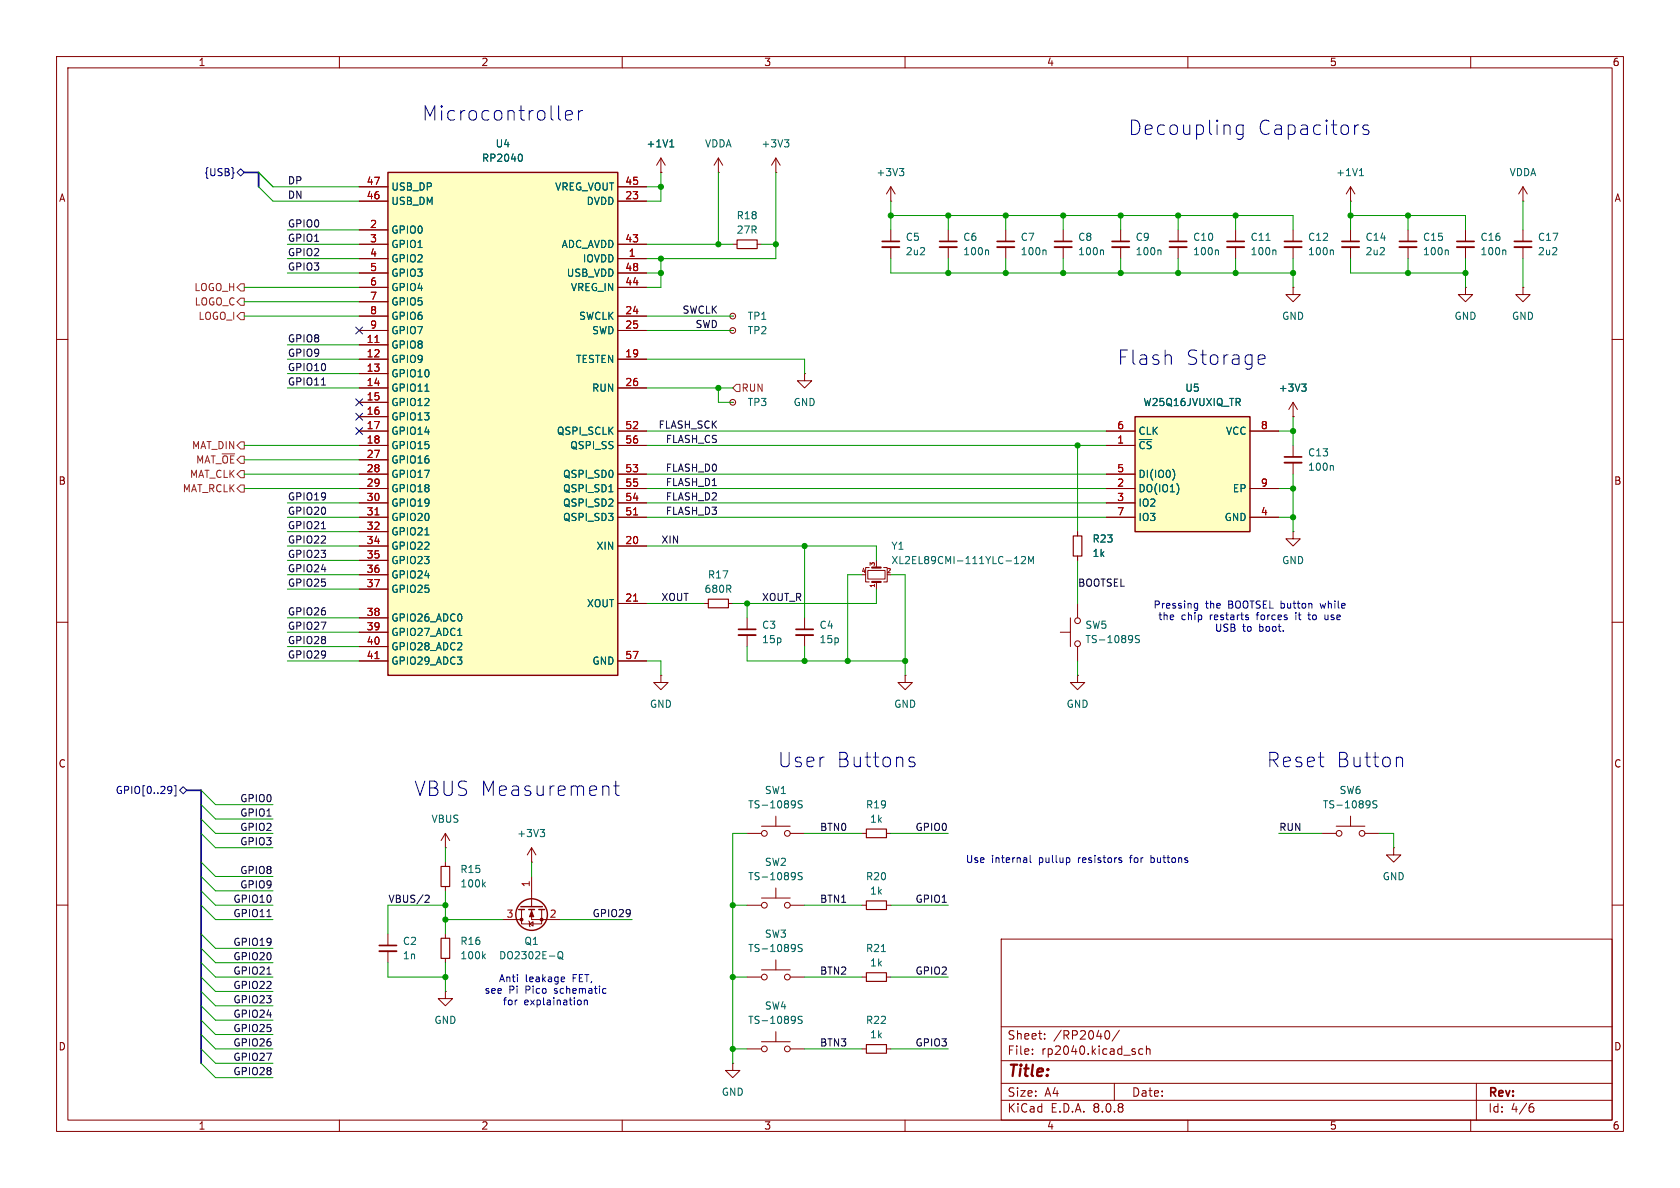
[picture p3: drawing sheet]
<svg xmlns="http://www.w3.org/2000/svg" width="297mm" height="210mm" viewBox="0 0 297 210" stroke-linecap="round" stroke-linejoin="round" font-family="sans-serif">
<g fill="none" stroke="#840000" stroke-width=".18">
<path d="M10 10h277v190h-277zM12 12h273v186h-273zM60 10v2M110 10v2M160 10v2M210 10v2M260 10v2M137.2 30.5h.1M137.2 27.9l-.8 1.3M137.2 27.9v2.6M137.2 27.9l.7 1.3M238.8 35.6h.1"/>
<path d="M238.8 33l-.8 1.3M238.8 33v2.6M238.8 33l.7 1.3M157.5 40.6v2.1M157.5 43.7v2M208.3 40.6v2.1M208.3 43.7v2M218.4 40.6v2.1M218.4 43.7v2M228.6 50.8v1.3h1.3l-1.3 1.2-1.3-1.2h1.3M228.6 50.8h.1M228.6 40.6v2.1"/>
<path d="M228.6 43.7v2M10 60h2M129.5 71.1h.1M142.2 66v1.3h1.3l-1.3 1.3-1.2-1.3h1.2M142.2 66h.1M228.6 73.7h.1M228.6 71.1v2.6M228.6 78.7v2.1M228.6 71.1l-.8 1.3M228.6 71.1l.8 1.3M285 60h2M154.9 99.1v1.2"/>
<path d="M190.5 94v.7M190.5 98.3v.8M228.6 94v1.3h1.3l-1.3 1.2-1.3-1.2h1.3M228.6 94h.1M228.6 81.8v2M10 110h2M116.8 119.4v1.3h1.3l-1.3 1.2-1.2-1.2h1.2M116.8 119.4h.1M124.5 106.7h.7M128.8 106.7h.7M153.4 100.8h3.1v1.6h-3.1zM153.7 100.3h-.7v2.6h.7"/>
<path d="M154.9 102.9v1.2M156.2 100.3h.6v2.6h-.6M187.5 111.8h1.7M189.2 109.2v5.1M190.5 119.4v1.3h1.3l-1.3 1.2-1.3-1.2h1.3M190.5 119.4h.1M190.5 106.7v2.5M190.5 114.3v2.5M285 110h2M78.7 149.9h.1M78.7 147.3l-.7 1.3M78.7 147.3v2.6"/>
<path d="M78.7 152.4v.8M78.7 156.7v.8M78.7 147.3l.8 1.3M10 160h2M177 166h108v32h-108zM285 160h2M60 198v2M110 198v2M160 198v2M177 194.5h108M177 191.5h108M177 187.5h108"/>
<path d="M177 181.5h108M182.5 186.3v.1M182.5 185.5v.1M184.7 183.6v.1M184.7 182.8v.1M195.7 182.2a.81 .81 0 0 1 .6 .6 .81 .81 0 0 1-.3 .8l-.3 .1M197 191.5v3M197.9 182.1l-1.3 2M202 185.5l-.4-.1-.3 .3v.4l.2 .2h.5M202.7 185.5l.2-.1 .3 .1 .1 .9M202.7 184.9v1.5M210 198v2"/>
<path d="M260 198v2M261 191.5v6.5M270.6 195.7h.4l.2 .3-.1 .5-.5 .1M271 195.1l-.4 .1"/>
<circle cx="129.5" cy="71.1" r=".51"/>
<circle cx="190.5" cy="113.8" r=".51"/>
<circle cx="190.5" cy="109.7" r=".51"/>
</g>
<path d="M189.7 94.7h1.6v3.6h-1.6zM125.2 105.9h3.6v1.5h-3.6zM78 153.2h1.5v3.5h-1.5z" fill="none" stroke="#840000" stroke-width=".2"/>
<g fill="none" stroke="#006464" stroke-width=".18">
<path d="M138.7 24.7h.8l-.5 .5M139.2 25.2l.3 .2v.3l-.3 .3M240.3 31.1h.8M240.5 30.1l.2-.3v1.3M215.2 44.2l.2 .2v.6M223.8 42.5h.7M225.4 44.2l.2 .2v.6M235.5 44.2l.2 .2v.6M230.1 67.9h.8l-.4 .5M230.7 68.4l.2 .2v.3l-.2 .3M179.4 99.6h.7M179.5 98.7l.2-.3v1.2"/>
<path d="M180.6 98.5l.5-.1 .2 .3-.8 .9h.8M181.8 99.6v-1.2l.5 .9 .4-.9v1.2M235.5 82.3l.2 .2v.6M201.4 112.4l-.4-.1-.2 .2v.3l.5 .3 .1 .3-.2 .2-.5-.1M85.4 156.3l.4 .5M85.8 155.9l-.5 .5"/>
</g>
<path d="M156 43.7h3M206.8 43.7h3M216.9 43.7h3.1M227.1 43.7h3M227.1 81.8h3" fill="none" stroke="#840000" stroke-width=".33"/>
<path d="M156 42.7h3M206.8 42.7h3M216.9 42.7h3.1M227.1 42.7h3M227.1 80.8h3" fill="none" stroke="#840000" stroke-width=".3"/>
<path d="M154.2 102.9h1.5M154.2 100.3h1.5" fill="none" stroke="#840000" stroke-width=".38"/>
<path d="M200.7 73.7h20.3v20.3h-20.3z" fill="#ffffc2"/>
<g fill="none" stroke="#840000" stroke-width=".25">
<path d="M200.7 73.7h20.3v20.3h-20.3zM91.7 160.8h1M92.1 160.3h3.8M93.5 160.8h1M95.2 160.8h1.1"/>
<circle cx="94" cy="161.7" r="2.79"/>
</g>
<g fill="none" stroke="#840000" stroke-width=".18">
<path d="M116.8 30.5h.1M116.8 27.9l-.7 1.3M116.8 27.9v2.6M116.8 27.9l.8 1.3M127 30.5h.1M127 27.9l-.8 1.3M127 27.9v2.6M127 27.9l.8 1.3M157.5 35.6h.1M157.5 33l-.8 1.3M157.5 33v2.6M157.5 33l.7 1.3"/>
<path d="M269.2 35.6h.1M269.2 33l-.7 1.3M269.2 33v2.6M269.2 33l.8 1.3M129.5 58.4h.1M129.5 55.9h.1M129.5 43.2h.8M133.9 43.2h.7M167.6 40.6v2.1M167.6 43.7v2M177.8 40.6v2.1M177.8 43.7v2"/>
<path d="M188 40.6v2.1M188 43.7v2M198.1 40.6v2.1M198.1 43.7v2M238.8 40.6v2.1M238.8 43.7v2M248.9 40.6v2.1M248.9 43.7v2M259.1 50.8v1.3h1.2l-1.2 1.2-1.3-1.2h1.3M259.1 50.8h.1M259.1 40.6v2.1M259.1 43.7v2"/>
<path d="M269.2 50.8v1.3h1.3l-1.3 1.2-1.2-1.2h1.2M269.2 50.8h.1M269.2 40.6v2.1M269.2 43.7v2M195.6 78.7h5.1M195.6 76.2h5.1M221 76.2h5.1M195.6 86.4h5.1M195.6 88.9h5.1M195.6 91.4h5.1M195.6 83.8h5.1M221 86.4h5.1"/>
<path d="M221 91.4h5.1M142.2 109.2v2.1M142.2 112.3v2M94 152.4h.1M94 149.9v2.5M94 154.9v5.4M94 149.9l-.8 1.2M94 149.9l.7 1.2M233.7 147.3h2.5M236.2 146.1h5.1M238.8 144.3v1.8M241.3 147.3h2.5"/>
<path d="M246.4 149.9v1.2h1.2l-1.2 1.3-1.3-1.3h1.3M246.4 149.9h.1M68.6 165.1v2M68.6 168.1v2.1M78.7 175.3v1.2h1.3l-1.3 1.3-1.2-1.3h1.2M78.7 175.3h.1M78.7 165.1v.8M78.7 169.4v.8M88.9 162.6h3.3M92.2 160.8v2.5h3.6v-2.5M93.5 162.8l.1 .1v.8l.1 .1M93.6 163.3l.6-.4v.8z"/>
<path d="M94 160.8v1.8h5.1M152.4 172.7h.8M156.7 172.7h.8M129.5 188v1.2h-1.2l1.2 1.3 1.3-1.3h-1.3M129.5 188h.1M132.1 185.4h2.5M134.6 184.2h5.1M137.2 182.4v1.8M139.7 185.4h2.5M152.4 185.4h.8M156.7 185.4h.8"/>
<circle cx="129.5" cy="58.4" r=".51"/>
<circle cx="129.5" cy="55.9" r=".51"/>
<circle cx="236.7" cy="147.3" r=".51"/>
<circle cx="240.8" cy="147.3" r=".51"/>
<circle cx="135.1" cy="185.4" r=".51"/>
<circle cx="139.2" cy="185.4" r=".51"/>
</g>
<g fill="none" stroke="#006464" stroke-width=".18">
<path d="M118.4 26h.7M118.5 25l.3-.3v1.3M159 29.8h.8l-.4 .5M159.5 30.3l.3 .2v.3l-.3 .3M174.6 44.2l.2 .2v.6M184.7 44.2l.2 .2v.6M194.9 44.2l.2 .2v.6M205.1 44.2l.1 .2v.6M255.9 44.2l.1 .2v.6M266 44.2l.2 .2v.6M207.4 83a1.49 1.49 0 0 1 0 1.8M208.3 86v.9"/>
<path d="M95.5 146.6h.8l-.4 .5M96 147.1l.3 .3v.3l-.3 .2M243.4 141.6l-.5-.1-.1 .2v.3l.5 .3 .1 .3-.2 .2h-.5M85.4 169l.4 .5M85.8 168.6l-.5 .5M98.8 168.3l.1-.1a.43 .43 0 0 1 .6 .4v.5a.42 .42 0 0 1-.4 .4 .42 .42 0 0 1-.5-.4v-.5zM98.9 169.2l.6 .4M141.8 179.7l-.5-.1-.1 .2v.3l.5 .3 .1 .3-.2 .2h-.5M155.8 168.2h.7"/>
</g>
<path d="M166.1 43.7h3.1M176.3 43.7h3M186.4 43.7h3.1M196.6 43.7h3M237.2 43.7h3.1M247.4 43.7h3M257.6 43.7h3M267.7 43.7h3.1M140.7 112.3h3.1M67.1 168.1h3" fill="none" stroke="#840000" stroke-width=".33"/>
<path d="M166.1 42.7h3.1M176.3 42.7h3M186.4 42.7h3.1M196.6 42.7h3M237.2 42.7h3.1M247.4 42.7h3M257.6 42.7h3M267.7 42.7h3.1M140.7 111.3h3.1M67.1 167.1h3" fill="none" stroke="#840000" stroke-width=".3"/>
<path d="M130.3 42.4h3.6v1.5h-3.6zM78 165.9h1.5v3.5h-1.5zM153.2 172h3.5v1.5h-3.5zM153.2 184.7h3.5v1.5h-3.5z" fill="none" stroke="#840000" stroke-width=".2"/>
<g fill="#840000" stroke="#840000" stroke-width=".18">
<path d="M94 161l.4 1.1h-.8z"/>
<circle cx="95.8" cy="162.6" r=".25"/>
<circle cx="92.2" cy="162.6" r=".25"/>
</g>
<path d="M68.6 30.5h40.6v88.9h-40.6z" fill="#ffffc2"/>
<path d="M68.6 30.5h40.6v88.9h-40.6z" fill="none" stroke="#840000" stroke-width=".25"/>
<g fill="none" stroke="#840000" stroke-width=".18">
<path d="M63.5 35.6h5.1M63.5 33h5.1M109.2 35.6h5.1M109.2 33h5.1M116.8 30.5h.1M63.5 45.7h5.1M63.5 40.6h5.1M63.5 55.9h5.1M63.5 58.4h5.1M63.5 43.2h5.1M63.5 50.8h5.1M63.5 48.3h5.1"/>
<path d="M63.5 53.3h5.1M109.2 45.7h5.1M109.2 55.9h5.1M109.2 58.4h5.1M109.2 43.2h5.1M109.2 50.8h5.1M109.2 48.3h5.1M63.5 61h5.1M63.5 63.5h5.1M63.5 66h5.1M63.5 68.6h5.1M63.5 71.1h5.1"/>
<path d="M63.5 73.7h5.1M63.5 76.2h5.1M63.5 78.7h5.1M109.2 63.5h5.1M109.2 68.6h5.1M109.2 76.2h5.1M109.2 78.7h5.1M195.6 76.2h5.1M195.6 78.7h5.1M221 76.2h5.1M228.6 73.7h.1M63.5 96.5h5.1"/>
<path d="M63.5 81.3h5.1M63.5 83.8h5.1M63.5 86.4h5.1M63.5 88.9h5.1M63.5 91.4h5.1M63.5 94h5.1M63.5 99.1h5.1M109.2 96.5h5.1M109.2 83.8h5.1M109.2 86.4h5.1M109.2 88.9h5.1M109.2 91.4h5.1"/>
<path d="M190.5 94v.7M190.5 98.3v.8M195.6 83.8h5.1M195.6 86.4h5.1M195.6 88.9h5.1M195.6 91.4h5.1M221 86.4h5.1M221 91.4h5.1M63.5 101.6h5.1M63.5 104.1h5.1M63.5 109.2h5.1M63.5 111.8h5.1"/>
<path d="M63.5 114.3h5.1M63.5 116.8h5.1M109.2 106.7h5.1M109.2 116.8h5.1M132.1 109.2v2.1M132.1 112.3v2M160 119.4v1.3h1.3l-1.3 1.2-1.3-1.2h1.3M160 119.4h.1M132.1 147.3h2.5M134.6 146.1h5.1M134.6 158.8h5.1M137.2 144.3v1.8"/>
<path d="M137.2 157v1.8M139.7 147.3h2.5M152.4 147.3h.8M156.7 147.3h.8M132.1 160h2.5M132.1 172.7h2.5M134.6 171.5h5.1M137.2 169.7v1.8M139.7 160h2.5M139.7 172.7h2.5M152.4 160h.8M156.7 160h.8"/>
<circle cx="135.1" cy="147.3" r=".51"/>
<circle cx="139.2" cy="147.3" r=".51"/>
<circle cx="135.1" cy="172.7" r=".51"/>
<circle cx="135.1" cy="160" r=".51"/>
<circle cx="139.2" cy="160" r=".51"/>
<circle cx="139.2" cy="172.7" r=".51"/>
</g>
<path d="M66.3 60.5h.7M66.3 91h.7M112 91h.7M66.3 116.4h.7M112 106.3h.7" fill="none" stroke="#a90000" stroke-width=".18"/>
<g fill="none" stroke="#006464" stroke-width=".18">
<path d="M92 27.2a.79 .79 0 0 1 0 1.3M118.4 26h.7M118.5 25l.3-.3v1.3M75.1 69.2h.7M230.1 67.9h.8l-.4 .5M230.7 68.4l.2 .2v.3l-.2 .3M75.1 94.6h.7M107.6 86.9h.8M207.4 83a1.49 1.49 0 0 1 0 1.8M208.3 86v.9M80.9 112.3h.7M141.8 141.6l-.5-.1-.1 .2v.3l.5 .3 .1 .3-.2 .2h-.5"/>
<path d="M141.8 154.3l-.5-.1-.1 .2v.3l.5 .3 .1 .3-.2 .2h-.5M141.8 167l-.5-.1-.1 .2v.3l.5 .3 .1 .3-.2 .2h-.5"/>
</g>
<path d="M153.2 146.6h3.5v1.5h-3.5zM153.2 159.3h3.5v1.5h-3.5z" fill="none" stroke="#840000" stroke-width=".2"/>
<path d="M130.6 112.3h3" fill="none" stroke="#840000" stroke-width=".33"/>
<path d="M130.6 111.3h3" fill="none" stroke="#840000" stroke-width=".3"/>
<path d="M41.9 55.9l.6-.7h.7v1.3h-.7zM41.9 53.3l.6-.6h.7v1.3h-.7zM41.9 50.8l.6-.6h.7v1.2h-.7zM41.9 78.7l.6-.6h.7v1.3h-.7zM130.2 67.9h.6v1.3h-.6l-.7-.6zM42.5 83.2h.7v1.3h-.7l-.6-.7zM42.5 85.7h.7v1.3h-.7l-.6-.6z" fill="none" stroke="#725600" stroke-width=".18"/>
<g fill="none" stroke="#000084" stroke-width=".18">
<path d="M41.3 30.5l.1 .1h-.1M41.9 30.5l.6-.7 .7 .7-.7 .6zM62.9 57.8l1.2 1.2M64.1 57.8l-1.2 1.2M62.9 70.5l1.2 1.2M62.9 73.1l1.2 1.2M62.9 75.6l1.2 1.2M64.1 70.5l-1.2 1.2M64.1 73.1l-1.2 1.2M64.1 75.6l-1.2 1.2M30.1 139l.2 .1a1.07 1.07 0 0 1-.1 1.1M30.4 139.6l-.3 .2"/>
<path d="M30.8 138.9h.3v1.8h-.3M31.7 139.7l.7-.6 .6 .6-.6 .6z"/>
</g>
<path d="M56.8 68.1h.8M56.8 93.5h.8M75.3 158.2l.5 .1 .1 .3-.8 .9h.8M47.2 172.2h.7M47.2 162h.7" fill="none" stroke="#0f0f0f" stroke-width=".18"/>
<g fill="none" stroke="#0000c2" stroke-width=".18">
<path d="M102.3 19.5v1.7M103 19.5a.65 .65 0 0 0-.7 .5M98.9 21.1l.2 .1M100 20.4l1.2-.3-.1-.4-.8-.2-.3 .4v1l.1 .2 .2 .1 .8-.1M219.8 22.1v2a.69 .69 0 0 1-1.1 .4M219.8 22.2l-.8-.1-.4 .5v.7l.2 .4 .2 .1 .8-.1M241.9 22.2l-.6-.1-.4 .3 .2 .4 .8 .3 .1 .2-.1 .4-.2 .1-.8-.1M222.8 62.7l.7 .1 .1 .5-1.2 .3M223.5 64.3l-.7 .1M211.2 107.4l.2 .1 .3-.1M211.7 106.7v1l-.2 .2h-.3M211.7 106.7h-.3l-.2 .1"/>
<path d="M220.4 109.1l.3 .1v.2l-.1 .1h-.3M220.4 108.7l.3 .1M231.2 108.7h.5M231.4 108.3v1.2M234.2 108.7v.7l.4 .1M108.5 138.9h1M108.9 138.1v2.2l.1 .2 .5 .1M160.8 134.6l.6 .1 .4 .4-.1 .3-.8 .1M160.8 134l.2-.2 .7 .2M247.2 133.8l.6 .2 .2 .2v1.3M182.1 151.2v1.1l.2 .2M189 151.7l.1 .2-.1 .5"/>
<path d="M198 152.1h.3v.2l-.1 .2h-.3M198 151.6l.3 .1M203.5 151.2v1.3M203.5 152.4l.1 .1M203.6 151.6l-.1 .1M99.4 172.7l.4 .1v.2l-.6 .1M99.8 173.5h-.4M102.5 176.8l.2 .2v.4l-.2 .2M103.3 176.9l.2-.1h.3v.8M103.3 176.8v.8M106.8 174.7l.3 .1M107.1 175.5l-.3 .1"/>
</g>
<path d="M43.2 30.5h2.5v2.5M33 139.7h2.6v48.3" fill="none" stroke="#000084" stroke-width=".3"/>
<g fill="none" stroke="#009600" stroke-width=".18">
<path d="M45.7 30.5l2.6 2.5h15.2M45.7 33l2.6 2.6h15.2M114.3 33h2.5M116.8 30.5v5.1h-2.5M127 30.5v12.7M137.2 30.5v15.2h-22.9M157.5 38.1h71.1v2.5M157.5 35.6v5M167.6 38.1v2.5M177.8 38.1v2.5M188 38.1v2.5M198.1 38.1v2.5"/>
<path d="M208.3 38.1v2.5M218.4 38.1v2.5M238.8 38.1h20.3v2.5M238.8 35.6v5M248.9 38.1v2.5M269.2 35.6v5M43.2 55.9h20.3M43.2 50.8h20.3M43.2 53.3h20.3M50.8 45.7h12.7M50.8 48.3h12.7M50.8 40.6h12.7"/>
<path d="M50.8 43.2h12.7M114.3 55.9h15.2M114.3 48.3h2.5M114.3 43.2h15.2M114.3 58.4h15.2M116.8 45.7v5.1h-2.5M134.6 43.2h2.6M157.5 45.7v2.6h71.1M167.6 45.7v2.6M177.8 45.7v2.6M188 45.7v2.6M198.1 45.7v2.6"/>
<path d="M208.3 45.7v2.6M218.4 45.7v2.6M228.6 45.7v5.1M238.8 45.7v2.6h20.3M248.9 45.7v2.6M259.1 45.7v5.1M269.2 45.7v5.1M43.2 78.7h20.3M50.8 63.5h12.7M50.8 68.6h12.7M50.8 66h12.7M50.8 61h12.7"/>
<path d="M114.3 78.7h81.3M114.3 76.2h81.3M114.3 63.5h27.9v2.5M114.3 68.6h15.2M127 68.6v2.5h2.5M190.5 78.7v15.3M226.1 76.2h2.5M228.6 73.7v5M43.2 83.8h20.3M43.2 86.4h20.3M43.2 81.3h20.3M50.8 88.9h12.7"/>
<path d="M50.8 91.4h12.7M50.8 96.5h12.7M50.8 99.1h12.7M50.8 94h12.7M114.3 88.9h81.3M114.3 83.8h81.3M114.3 86.4h81.3M114.3 91.4h81.3M114.3 96.5h40.6v2.6M142.2 96.5v12.7M190.5 99.1v7.6M226.1 86.4h2.5"/>
<path d="M226.1 91.4h2.5M228.6 83.8v10.2M50.8 116.8h12.7M50.8 101.6h12.7M50.8 104.1h12.7M50.8 109.2h12.7M50.8 114.3h12.7M50.8 111.8h12.7M114.3 116.8h2.5v2.6M114.3 106.7h10.2M132.1 106.7v2.5M132.1 114.3v2.5h27.9"/>
<path d="M142.2 114.3v2.5M152.4 101.6h-2.5v15.2M154.9 104.1v2.6h-25.4M157.5 101.6h2.5v17.8M190.5 116.8v2.6M35.6 139.7l2.5 2.5h10.2M35.6 154.9l2.5 2.6h10.2M35.6 157.5l2.5 2.5h10.2M35.6 144.8l2.5 2.5h10.2M35.6 152.4l2.5 2.5h10.2M35.6 147.3l2.5 2.6h10.2M35.6 142.2l2.5 2.6h10.2"/>
<path d="M78.7 149.9v2.5M78.7 157.5v7.6M94 152.4v2.5M132.1 147.3h-2.6v40.7M142.2 147.3h10.2M157.5 147.3h10.1M226.1 147.3h7.6M243.8 147.3h2.6v2.6M35.6 170.2l2.5 2.5h10.2M35.6 167.6l2.5 2.6h10.2M35.6 160l2.5 2.6h10.2M35.6 175.3l2.5 2.5h10.2"/>
<path d="M35.6 177.8l2.5 2.5h10.2M35.6 172.7l2.5 2.6h10.2M35.6 165.1l2.5 2.5h10.2M68.6 170.2v2.5h10.1M78.7 160h-10.1v5.1M78.7 162.6h10.2M78.7 170.2v5.1M99.1 162.6h12.7M129.5 172.7h2.6M129.5 160h2.6M142.2 172.7h10.2M142.2 160h10.2"/>
<path d="M157.5 172.7h10.1M157.5 160h10.1M35.6 188l2.5 2.5h10.2M35.6 182.9l2.5 2.5h10.2M35.6 185.4l2.5 2.6h10.2M35.6 180.3l2.5 2.6h10.2M129.5 185.4h2.6M142.2 185.4h10.2M157.5 185.4h10.1"/>
</g>
<g fill="#009600" stroke="#009600" stroke-width=".18">
<circle cx="218.4" cy="48.3" r=".46"/>
<circle cx="228.6" cy="48.3" r=".46"/>
<circle cx="218.4" cy="38.1" r=".46"/>
<circle cx="228.6" cy="86.4" r=".46"/>
<circle cx="228.6" cy="91.4" r=".46"/>
<circle cx="228.6" cy="76.2" r=".46"/>
<circle cx="198.1" cy="48.3" r=".46"/>
<circle cx="188" cy="48.3" r=".46"/>
<circle cx="177.8" cy="48.3" r=".46"/>
<circle cx="198.1" cy="38.1" r=".46"/>
<circle cx="188" cy="38.1" r=".46"/>
<circle cx="208.3" cy="38.1" r=".46"/>
<circle cx="208.3" cy="48.3" r=".46"/>
<circle cx="177.8" cy="38.1" r=".46"/>
<circle cx="142.2" cy="96.5" r=".46"/>
<circle cx="132.1" cy="106.7" r=".46"/>
<circle cx="149.9" cy="116.8" r=".46"/>
<circle cx="160" cy="116.8" r=".46"/>
<circle cx="116.8" cy="48.3" r=".46"/>
<circle cx="116.8" cy="45.7" r=".46"/>
<circle cx="137.2" cy="43.2" r=".46"/>
<circle cx="127" cy="43.2" r=".46"/>
<circle cx="127" cy="68.6" r=".46"/>
<circle cx="116.8" cy="33" r=".46"/>
<circle cx="248.9" cy="48.3" r=".46"/>
<circle cx="259.1" cy="48.3" r=".46"/>
<circle cx="248.9" cy="38.1" r=".46"/>
<circle cx="238.8" cy="38.1" r=".46"/>
<circle cx="167.6" cy="38.1" r=".46"/>
<circle cx="157.5" cy="38.1" r=".46"/>
<circle cx="167.6" cy="48.3" r=".46"/>
<circle cx="190.5" cy="78.7" r=".46"/>
<circle cx="129.5" cy="185.4" r=".46"/>
<circle cx="129.5" cy="172.7" r=".46"/>
<circle cx="78.7" cy="160" r=".46"/>
<circle cx="78.7" cy="162.6" r=".46"/>
<circle cx="78.7" cy="172.7" r=".46"/>
<circle cx="129.5" cy="160" r=".46"/>
<circle cx="142.2" cy="116.8" r=".46"/>
</g>
<g font-size="3.5" fill="#0000c2">
<text x="74.6" y="21.6">Microcontroller</text>
<text x="199.5" y="24.1">Decoupling</text>
<text x="222.3" y="24.1">Capacitors</text>
<text x="197.5" y="64.7">Flash</text>
<text x="209.6" y="64.7">Storage</text>
<text x="137.5" y="135.9">User</text>
<text x="147.8" y="135.9">Buttons</text>
<text x="223.9" y="135.9">Reset</text>
<text x="236.2" y="135.9">Button</text>
<text x="73.2" y="140.9">VBUS Measurement</text>
</g>
<text font-size="2.8" fill="#840000" x="178" y="190.9">Title:</text>
<g font-size="2.1" fill="#840000">
<text x="178" y="184">Sheet:</text>
<text x="186.2" y="184">/RP2040/</text>
<text x="178" y="186.7">File:</text>
<text x="184.1" y="186.7">rp2040.kicad_sch</text>
<text x="178" y="196.9">KiCad</text>
<text x="178" y="194.1">Size:</text>
<text x="184.7" y="194.1">A4</text>
<text x="185.7" y="196.9">E.D.A.</text>
<text x="193.3" y="196.9">8.0.8</text>
<text x="200" y="194.1">Date:</text>
<text x="263" y="194.3">Rev:</text>
<text x="263" y="196.9">Id:</text>
<text x="267.1" y="196.9">4/6</text>
</g>
<g font-size="1.8" fill="#840000">
<text x="35" y="11.9">1</text>
<text x="85" y="11.9">2</text>
<text x="135" y="11.9">3</text>
<text x="185" y="11.9">4</text>
<text x="235" y="11.9">5</text>
<text x="285" y="11.9">6</text>
<text x="10.3" y="35.9">A</text>
<text x="285.3" y="35.9">A</text>
<text x="10.3" y="85.9">B</text>
<text x="285.3" y="85.9">B</text>
<text x="10.3" y="135.9">C</text>
<text x="285.3" y="135.9">C</text>
<text x="10.3" y="185.9">D</text>
<text x="285.3" y="185.9">D</text>
<text x="35" y="199.9">1</text>
<text x="85" y="199.9">2</text>
<text x="135" y="199.9">3</text>
<text x="185" y="199.9">4</text>
<text x="235" y="199.9">5</text>
<text x="285" y="199.9">6</text>
</g>
<g font-size="1.8" fill="#006464">
<text x="85.1" y="28.8">RP2040</text>
<text x="87.5" y="26.3">U4</text>
<text x="114.2" y="26.3">+1V1</text>
<text x="124.5" y="26.3">VDDA</text>
<text x="134.5" y="26.3">+3V3</text>
<text x="69.1" y="33.9">USB_DP</text>
<text x="98" y="33.9">VREG_VOUT</text>
<text x="154.8" y="31.3">+3V3</text>
<text x="236.1" y="31.3">+1V1</text>
<text x="266.8" y="31.3">VDDA</text>
<text x="69.1" y="41.5">GPIO0</text>
<text x="69.1" y="36.4">USB_DM</text>
<text x="103.6" y="36.4">DVDD</text>
<text x="130.1" y="39">R18</text>
<text x="130.1" y="41.5">27R</text>
<text x="69.1" y="44">GPIO1</text>
<text x="69.1" y="46.6">GPIO2</text>
<text x="99.2" y="44">ADC_AVDD</text>
<text x="102.9" y="46.6">IOVDD</text>
<text x="160" y="42.8">C5</text>
<text x="160" y="45.3">2u2</text>
<text x="170.2" y="42.8">C6</text>
<text x="170.2" y="45.3">100n</text>
<text x="180.3" y="42.8">C7</text>
<text x="180.3" y="45.3">100n</text>
<text x="190.5" y="42.8">C8</text>
<text x="190.5" y="45.3">100n</text>
<text x="200.7" y="42.8">C9</text>
<text x="200.7" y="45.3">100n</text>
<text x="210.8" y="45.3">100n</text>
<text x="210.8" y="42.8">C10</text>
<text x="221" y="45.3">100n</text>
<text x="221" y="42.8">C11</text>
<text x="231.1" y="45.3">100n</text>
<text x="231.1" y="42.8">C12</text>
<text x="241.3" y="42.8">C14</text>
<text x="241.3" y="45.3">2u2</text>
<text x="251.5" y="45.3">100n</text>
<text x="251.5" y="42.8">C15</text>
<text x="261.6" y="45.3">100n</text>
<text x="261.6" y="42.8">C16</text>
<text x="271.8" y="42.8">C17</text>
<text x="271.8" y="45.3">2u2</text>
<text x="69.1" y="49.1">GPIO3</text>
<text x="69.1" y="51.7">GPIO4</text>
<text x="100.1" y="49.1">USB_VDD</text>
<text x="100.8" y="51.7">VREG_IN</text>
<text x="69.1" y="54.2">GPIO5</text>
<text x="69.1" y="56.7">GPIO6</text>
<text x="69.1" y="59.3">GPIO7</text>
<text x="102.3" y="56.7">SWCLK</text>
<text x="104.6" y="59.3">SWD</text>
<text x="132.1" y="59.3">TP2</text>
<text x="132.1" y="56.7">TP1</text>
<text x="226.6" y="56.7">GND</text>
<text x="257" y="56.7">GND</text>
<text x="267.2" y="56.7">GND</text>
<text x="69.1" y="61.8">GPIO8</text>
<text x="69.1" y="64.4">GPIO9</text>
<text x="101.7" y="64.4">TESTEN</text>
<text x="69.1" y="66.9">GPIO10</text>
<text x="69.1" y="69.4">GPIO11</text>
<text x="69.1" y="72">GPIO12</text>
<text x="104.6" y="69.4">RUN</text>
<text x="132.1" y="72">TP3</text>
<text x="140.2" y="72">GND</text>
<text x="202" y="72">W25Q16JVUXIQ_TR</text>
<text x="209.4" y="69.4">U5</text>
<text x="226" y="69.4">+3V3</text>
<text x="69.1" y="74.5">GPIO13</text>
<text x="69.1" y="77.1">GPIO14</text>
<text x="98.3" y="77.1">QSPI_SCLK</text>
<text x="201.2" y="77.1">CLK</text>
<text x="216.6" y="77.1">VCC</text>
<text x="69.1" y="79.6">GPIO15</text>
<text x="69.1" y="82.1">GPIO16</text>
<text x="100.7" y="79.6">QSPI_SS</text>
<text x="201.2" y="79.6">~{CS}</text>
<text x="231.1" y="83.4">100n</text>
<text x="231.1" y="80.9">C13</text>
<text x="69.1" y="84.7">GPIO17</text>
<text x="69.1" y="87.2">GPIO18</text>
<text x="69.1" y="89.8">GPIO19</text>
<text x="99.4" y="84.7">QSPI_SD0</text>
<text x="99.4" y="89.8">QSPI_SD2</text>
<text x="99.4" y="87.2">QSPI_SD1</text>
<text x="201.2" y="87.2">DO(IO1)</text>
<text x="201.2" y="89.8">IO2</text>
<text x="201.2" y="84.7">DI(IO0)</text>
<text x="217.8" y="87.2">EP</text>
<text x="69.1" y="92.3">GPIO20</text>
<text x="69.1" y="94.8">GPIO21</text>
<text x="99.4" y="92.3">QSPI_SD3</text>
<text x="201.2" y="92.3">IO3</text>
<text x="216.4" y="92.3">GND</text>
<text x="69.1" y="97.4">GPIO22</text>
<text x="69.1" y="99.9">GPIO23</text>
<text x="105.4" y="97.4">XIN</text>
<text x="157.5" y="97.4">Y1</text>
<text x="157.5" y="99.9">XL2EL89CMI-111YLC-12M</text>
<text x="193" y="96.1">R23</text>
<text x="193" y="98.7">1k</text>
<text x="226.6" y="99.9">GND</text>
<text x="69.1" y="102.5">GPIO24</text>
<text x="69.1" y="105">GPIO25</text>
<text x="103.7" y="107.5">XOUT</text>
<text x="124.4" y="105">680R</text>
<text x="125.1" y="102.5">R17</text>
<text x="69.1" y="110.1">GPIO26_ADC0</text>
<text x="69.1" y="112.6">GPIO27_ADC1</text>
<text x="134.6" y="111.4">C3</text>
<text x="134.6" y="113.9">15p</text>
<text x="144.8" y="111.4">C4</text>
<text x="144.8" y="113.9">15p</text>
<text x="191.8" y="111.4">SW5</text>
<text x="191.8" y="113.9">TS-1089S</text>
<text x="69.1" y="115.2">GPIO28_ADC2</text>
<text x="69.1" y="117.7">GPIO29_ADC3</text>
<text x="104.6" y="117.7">GND</text>
<text x="114.8" y="125.3">GND</text>
<text x="158" y="125.3">GND</text>
<text x="188.5" y="125.3">GND</text>
<text x="132.2" y="143.1">TS-1089S</text>
<text x="135.1" y="140.6">SW1</text>
<text x="153" y="143.1">R19</text>
<text x="233.8" y="143.1">TS-1089S</text>
<text x="236.7" y="140.6">SW6</text>
<text x="76.2" y="145.6">VBUS</text>
<text x="91.3" y="148.2">+3V3</text>
<text x="153.7" y="145.6">1k</text>
<text x="81.3" y="154.5">R15</text>
<text x="132.2" y="155.8">TS-1089S</text>
<text x="135.1" y="153.3">SW2</text>
<text x="153" y="155.8">R20</text>
<text x="244.3" y="155.8">GND</text>
<text x="81.3" y="157.1">100k</text>
<text x="153.7" y="158.3">1k</text>
<text x="71.1" y="167.2">C2</text>
<text x="81.3" y="167.2">R16</text>
<text x="92.6" y="167.2">Q1</text>
<text x="135.1" y="166">SW3</text>
<text x="71.1" y="169.8">1n</text>
<text x="81.3" y="169.8">100k</text>
<text x="88.1" y="169.8">DO2302E-Q</text>
<text x="132.2" y="168.5">TS-1089S</text>
<text x="153" y="168.5">R21</text>
<text x="153.7" y="171">1k</text>
<text x="135.1" y="178.7">SW4</text>
<text x="76.7" y="181.2">GND</text>
<text x="132.2" y="181.2">TS-1089S</text>
<text x="153" y="181.2">R22</text>
<text x="153.7" y="183.7">1k</text>
<text x="127.5" y="193.9">GND</text>
</g>
<g font-size="1.8" fill="#000084">
<text x="36" y="31.3">{USB}</text>
<text x="20.3" y="140.6">GPIO[0..29]</text>
</g>
<g font-size="1.8" fill="#0f0f0f">
<text x="50.8" y="32.7">DP</text>
<text x="50.8" y="35.2">DN</text>
<text x="50.8" y="40.3">GPIO0</text>
<text x="50.8" y="45.4">GPIO2</text>
<text x="50.8" y="47.9">GPIO3</text>
<text x="50.8" y="42.8">GPIO1</text>
<text x="120.6" y="55.5">SWCLK</text>
<text x="122.9" y="58.1">SWD</text>
<text x="50.8" y="63.2">GPIO9</text>
<text x="50.8" y="65.7">GPIO10</text>
<text x="50.8" y="60.6">GPIO8</text>
<text x="50.8" y="68.2">GPIO11</text>
<text x="116.3" y="75.9">FLASH_SCK</text>
<text x="117.6" y="83.5">FLASH_D0</text>
<text x="117.6" y="78.4">FLASH_CS</text>
<text x="50.8" y="88.6">GPIO19</text>
<text x="117.6" y="88.6">FLASH_D2</text>
<text x="117.6" y="86">FLASH_D1</text>
<text x="50.8" y="91.1">GPIO20</text>
<text x="50.8" y="93.6">GPIO21</text>
<text x="117.6" y="91.1">FLASH_D3</text>
<text x="50.8" y="101.3">GPIO24</text>
<text x="50.8" y="98.7">GPIO23</text>
<text x="50.8" y="96.2">GPIO22</text>
<text x="116.8" y="96.2">XIN</text>
<text x="50.8" y="103.8">GPIO25</text>
<text x="116.8" y="106.3">XOUT</text>
<text x="134.6" y="106.3">XOUT_R</text>
<text x="190.5" y="103.8">BOOTSEL</text>
<text x="50.8" y="114">GPIO28</text>
<text x="50.8" y="108.9">GPIO26</text>
<text x="50.8" y="111.4">GPIO27</text>
<text x="50.8" y="116.5">GPIO29</text>
<text x="42.4" y="141.9">GPIO0</text>
<text x="42.4" y="149.5">GPIO3</text>
<text x="42.4" y="147">GPIO2</text>
<text x="42.4" y="144.4">GPIO1</text>
<text x="144.9" y="147">BTN0</text>
<text x="161.8" y="147">GPIO0</text>
<text x="226.1" y="147">RUN</text>
<text x="42.4" y="154.6">GPIO8</text>
<text x="41.2" y="159.7">GPIO10</text>
<text x="42.4" y="157.1">GPIO9</text>
<text x="68.6" y="159.7">VBUS/2</text>
<text x="144.9" y="159.7">BTN1</text>
<text x="161.8" y="159.7">GPIO1</text>
<text x="41.2" y="162.2">GPIO11</text>
<text x="41.2" y="167.3">GPIO19</text>
<text x="104.7" y="162.2">GPIO29</text>
<text x="41.2" y="172.4">GPIO21</text>
<text x="41.2" y="169.8">GPIO20</text>
<text x="144.9" y="172.4">BTN2</text>
<text x="161.8" y="172.4">GPIO2</text>
<text x="41.2" y="174.9">GPIO22</text>
<text x="41.2" y="180">GPIO24</text>
<text x="41.2" y="177.5">GPIO23</text>
<text x="41.2" y="182.5">GPIO25</text>
<text x="41.2" y="185.1">GPIO26</text>
<text x="144.9" y="185.1">BTN3</text>
<text x="161.8" y="185.1">GPIO3</text>
<text x="41.2" y="187.6">GPIO27</text>
<text x="41.2" y="190.2">GPIO28</text>
</g>
<g font-size="1.8" fill="#a90000">
<text x="64.7" y="35.3">46</text>
<text x="64.7" y="32.8">47</text>
<text x="110.4" y="35.3">23</text>
<text x="110.4" y="32.8">45</text>
<text x="65.3" y="40.4">2</text>
<text x="65.3" y="42.9">3</text>
<text x="65.3" y="45.5">4</text>
<text x="110.4" y="42.9">43</text>
<text x="111.1" y="45.5">1</text>
<text x="65.3" y="48">5</text>
<text x="65.3" y="50.5">6</text>
<text x="65.3" y="53.1">7</text>
<text x="110.4" y="50.5">44</text>
<text x="110.4" y="48">48</text>
<text x="65.3" y="55.6">8</text>
<text x="65.3" y="58.2">9</text>
<text x="110.4" y="55.6">24</text>
<text x="110.4" y="58.2">25</text>
<text x="64.7" y="60.7">11</text>
<text x="64.7" y="63.2">12</text>
<text x="64.7" y="65.8">13</text>
<text x="110.4" y="63.2">19</text>
<text x="64.7" y="68.3">14</text>
<text x="64.7" y="70.9">15</text>
<text x="110.4" y="68.3">26</text>
<text x="64.7" y="73.4">16</text>
<text x="64.7" y="75.9">17</text>
<text x="110.4" y="75.9">52</text>
<text x="197.4" y="75.9">6</text>
<text x="222.8" y="75.9">8</text>
<text x="64.7" y="78.5">18</text>
<text x="64.7" y="81">27</text>
<text x="64.7" y="83.6">28</text>
<text x="110.4" y="83.6">53</text>
<text x="110.4" y="78.5">56</text>
<text x="197.4" y="78.5">1</text>
<text x="197.4" y="83.6">5</text>
<text x="64.7" y="86.1">29</text>
<text x="64.7" y="88.6">30</text>
<text x="110.4" y="88.6">54</text>
<text x="110.4" y="86.1">55</text>
<text x="197.4" y="86.1">2</text>
<text x="197.4" y="88.6">3</text>
<text x="222.8" y="86.1">9</text>
<text x="64.7" y="91.2">31</text>
<text x="64.7" y="93.7">32</text>
<text x="110.4" y="91.2">51</text>
<text x="197.4" y="91.2">7</text>
<text x="222.8" y="91.2">4</text>
<text x="64.7" y="96.3">34</text>
<text x="64.7" y="98.8">35</text>
<text x="64.7" y="101.3">36</text>
<text x="110.4" y="96.3">20</text>
<text x="64.7" y="103.9">37</text>
<text x="110.4" y="106.4">21</text>
<text x="64.7" y="109">38</text>
<text x="64.7" y="111.5">39</text>
<text x="64.7" y="114">40</text>
<text x="64.7" y="116.6">41</text>
<text x="110.4" y="116.6">57</text>
<text x="93.7" y="156.9" transform="rotate(-90 93.7 156.9)">1</text>
<text x="89.5" y="162.3">3</text>
<text x="97.1" y="162.3">2</text>
</g>
<g font-size="1.8" fill="#725600">
<text x="34.3" y="51.7">LOGO_H</text>
<text x="34.3" y="54.2">LOGO_C</text>
<text x="35" y="56.7">LOGO_I</text>
<text x="131" y="69.4">RUN</text>
<text x="33.8" y="79.6">MAT_DIN</text>
<text x="34.6" y="82.1">MAT_~{OE}</text>
<text x="32.2" y="87.2">MAT_RCLK</text>
<text x="33.5" y="84.7">MAT_CLK</text>
</g>
<g font-size="1.8" fill="#0000c2">
<text x="203.8" y="107.8">Pressing</text>
<text x="213.1" y="107.8">the</text>
<text x="217.2" y="107.8">BOOTSEL button</text>
<text x="233.9" y="107.8">while</text>
<text x="204.7" y="109.8">the</text>
<text x="208.8" y="109.8">chip</text>
<text x="214" y="109.8">restarts</text>
<text x="214.7" y="111.9">USB</text>
<text x="219.7" y="111.9">to</text>
<text x="222.5" y="109.8">forces</text>
<text x="222.7" y="111.9">boot.</text>
<text x="229.5" y="109.8">it</text>
<text x="232" y="109.8">to</text>
<text x="235" y="109.8">use</text>
<text x="170.7" y="152.8">Use</text>
<text x="175.3" y="152.8">internal</text>
<text x="183.8" y="152.8">pullup</text>
<text x="190.9" y="152.8">resistors</text>
<text x="200.3" y="152.8">for</text>
<text x="204.1" y="152.8">buttons</text>
<text x="88.1" y="173.8">Anti</text>
<text x="92.8" y="173.8">leakage</text>
<text x="101.3" y="173.8">FET,</text>
<text x="85.6" y="175.9">see</text>
<text x="88.8" y="177.9">for</text>
<text x="89.9" y="175.9">Pi</text>
<text x="92.6" y="177.9">explaination</text>
<text x="93" y="175.9">Pico</text>
<text x="98.3" y="175.9">schematic</text>
</g>
<g font-size="1.1" fill="#a90000">
<text x="152.2" y="101.3">4</text>
<text x="154.7" y="100.2" transform="rotate(-90 154.7 100.2)">3</text>
<text x="156.6" y="101.3">2</text>
<text x="154.7" y="104" transform="rotate(-90 154.7 104)">1</text>
</g>
</svg>
